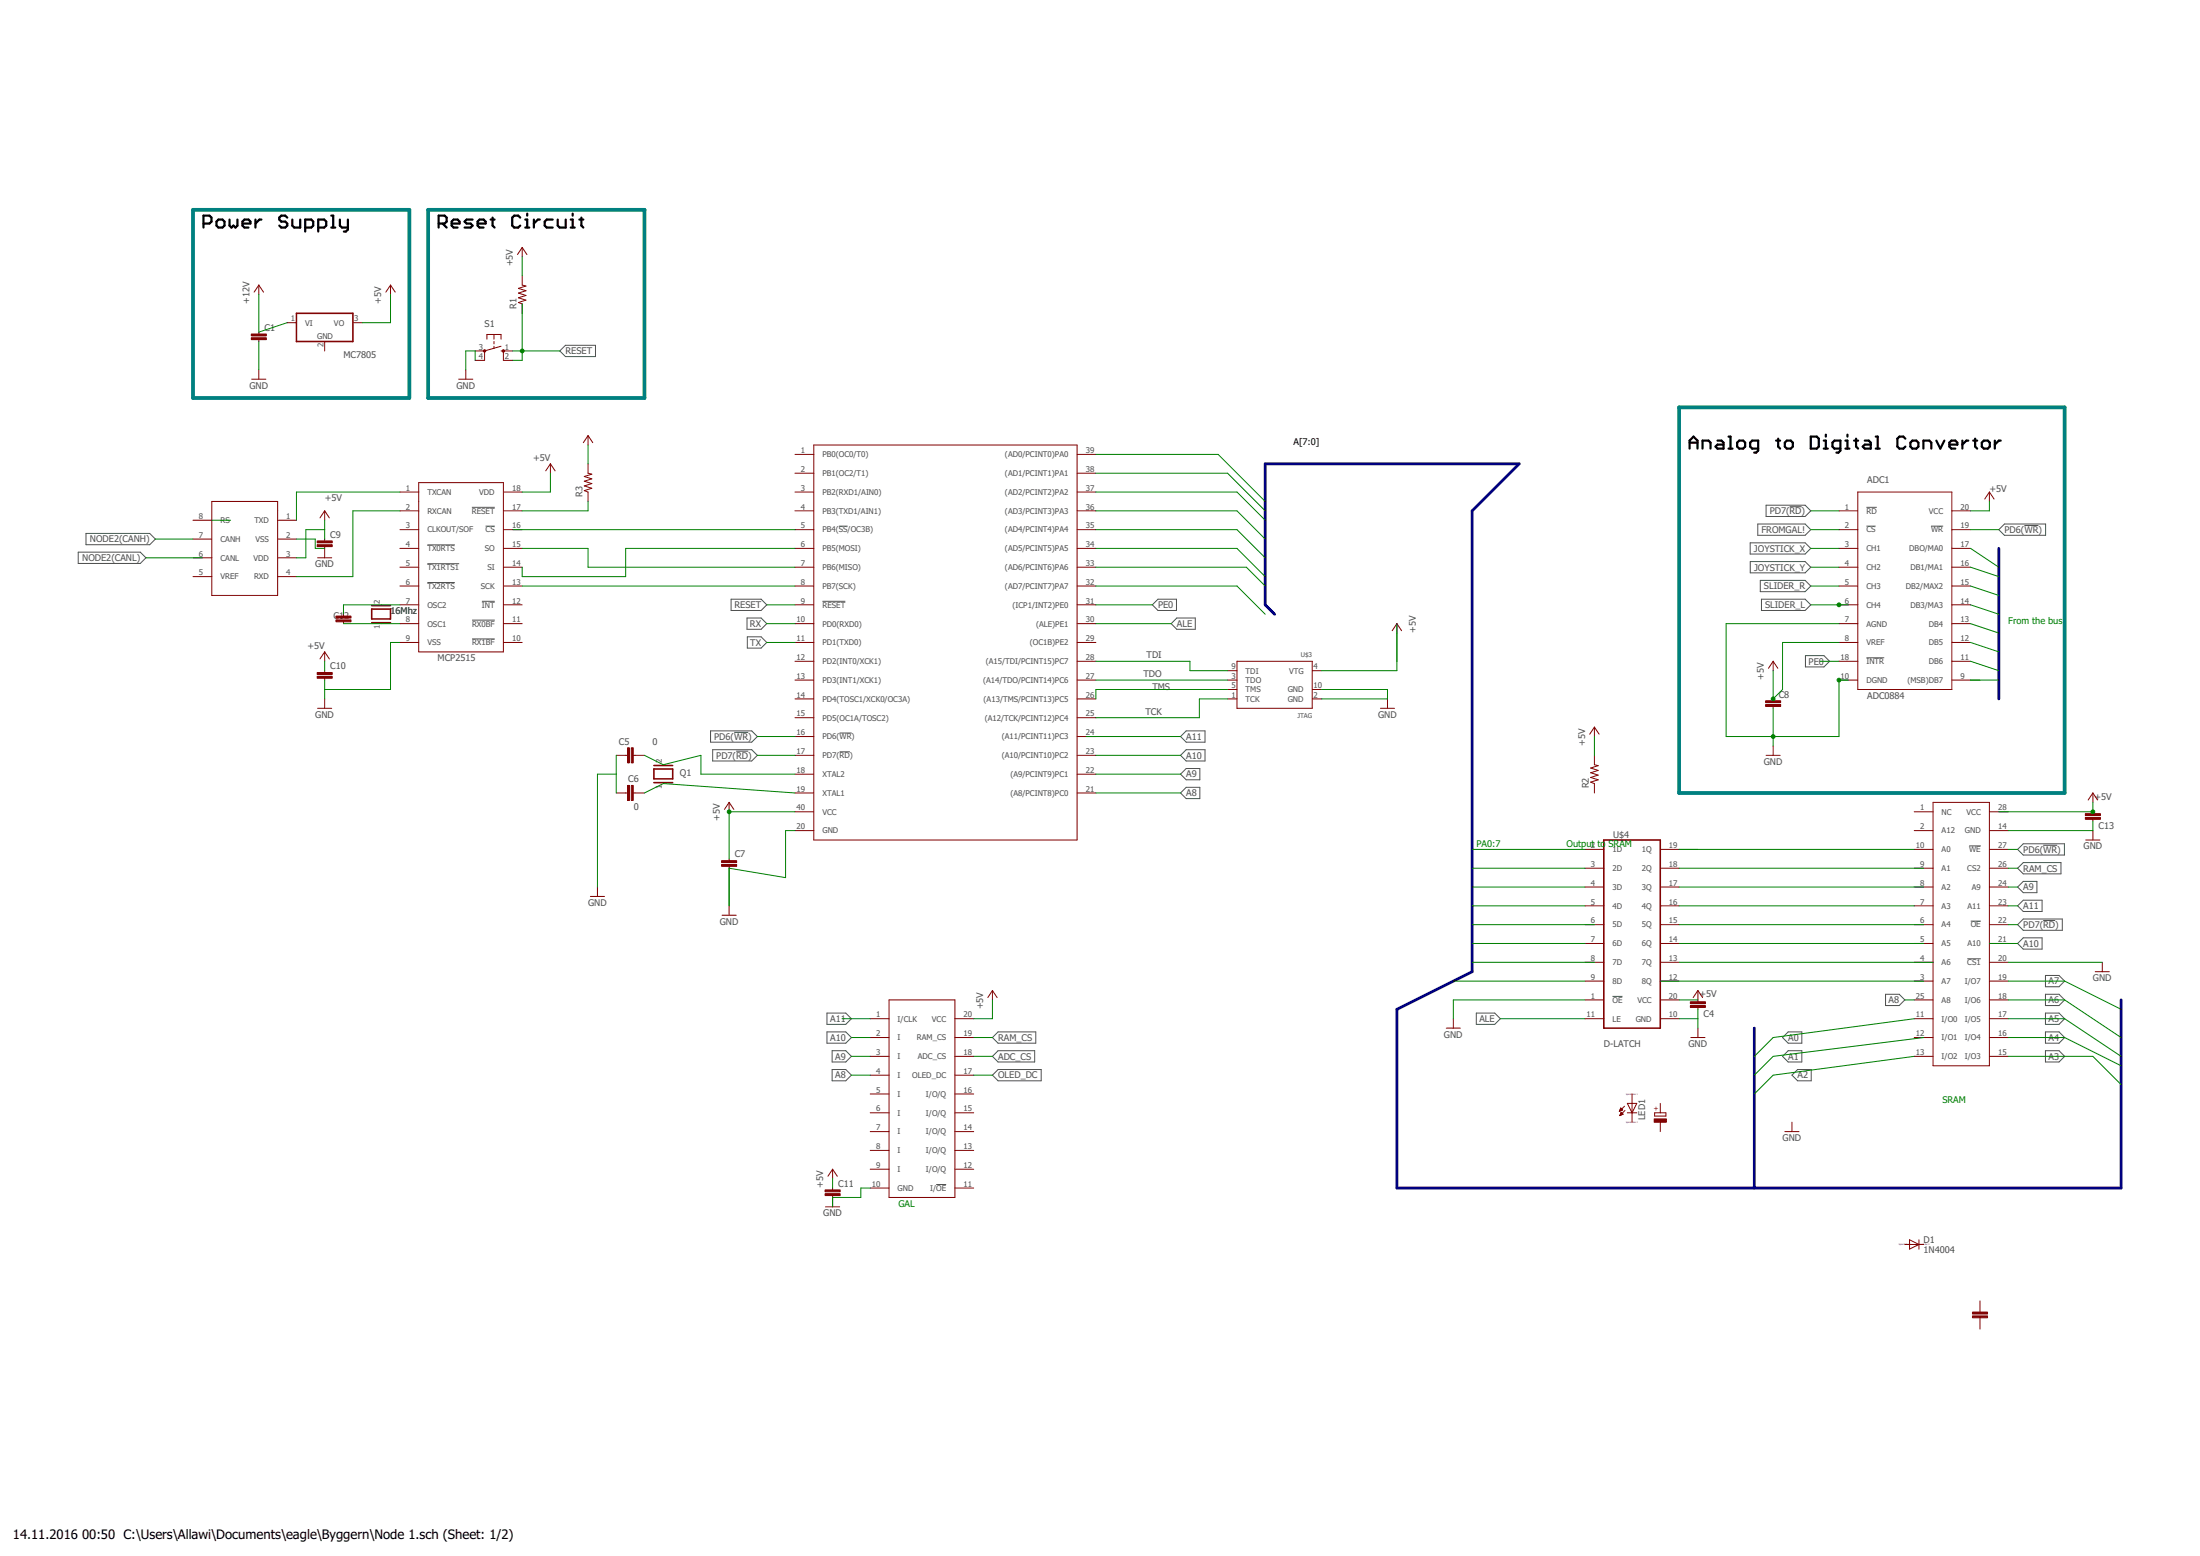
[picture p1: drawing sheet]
<svg xmlns="http://www.w3.org/2000/svg" width="594mm" height="420mm" viewBox="0 0 594 420" stroke-linecap="round" stroke-linejoin="round" font-family="sans-serif">
<g fill="none" stroke="#505050" stroke-width=".27">
<path d="M151.2 94.8l1.5-1.6h8.1v3.1h-8.1zM127.4 137h6.2M476.9 136.4h10.5l1.6 1.5-1.6 1.6h-10.5zM483.3 136.8h3.2M504 137h2.8M21.1 149.1h16.8l1.5 1.5-1.5 1.5h-16.8zM23.2 144h17.2l1.6 1.6-1.6 1.5h-17.2zM115.4 147.1h7.4M115.4 152.2h8.6M115.4 157.3h7.4M131.1 142.1h2.5M226.5 142.1h2.4"/>
<path d="M472.6 146.6h14.8l1.6 1.5-1.6 1.5h-14.8zM472.6 151.6h14.8l1.6 1.6-1.6 1.5h-14.8zM474.7 141.5h12.7l1.6 1.5-1.6 1.5h-12.7zM475.3 156.7h12.1l1.6 1.5-1.6 1.6h-12.1zM504 142.1h2.5M521.5 142.1h3.2M541.3 141.5h11.1v3h-11.1l-1.6-1.5zM546.7 141.9h3.7M127.5 172.5h6.1M127.5 167.4h6.1M130.1 162.4h3.5M197.4 161.8h8.1l1.6 1.5-1.6 1.5h-8.1z"/>
<path d="M201.7 166.9h3.8l1.6 1.5-1.6 1.5h-3.8zM201.8 172h3.7l1.6 1.5-1.6 1.5h-3.7zM222.1 162.4h6.2M311.2 163.3l1.5-1.5h5v3h-5zM316.3 168.4l1.5-1.5h5v3h-5zM475.7 161.8h11.7l1.6 1.5-1.6 1.5h-11.7zM487.5 177h5l1.6 1.6-1.6 1.5h-5zM504 177.6h4.8M191.9 197.4h11.1l1.5 1.5-1.5 1.5h-11.1zM198.2 197.8h3.8M226.7 197.9h3.3M318.8 198.9l1.5-1.5h5.1v3h-5.1z"/>
<path d="M192.4 202.4h10.6l1.5 1.6-1.5 1.5h-10.6zM198.8 202.8h3.2M226.7 203h2.8M318.8 204l1.5-1.6h5.1v3.1h-5.1zM318.8 209l1.5-1.5h3.7v3.1h-3.7zM318.8 214.1l1.5-1.5h3.7v3h-3.7zM531.7 228.4h3.2M544.8 229.4l1.6-1.6h11.1v3.1h-11.1zM544.8 239.5l1.6-1.5h3.6v3h-3.6zM544.8 234.4l1.6-1.5h10.1v3.1h-10.1zM551.7 228.2h3.8M531.2 258.9h3.7"/>
<path d="M532.2 248.7h2.7M544.8 249.7l1.6-1.5h10.5v3h-10.5zM544.8 244.6l1.6-1.5h5v3h-5zM544.8 254.8l1.6-1.6h5v3.1h-5zM551.7 248.6h3.3M223.3 273.6h5.1l1.5 1.5-1.5 1.5h-5.1zM223.3 278.6h5.1l1.5 1.6-1.5 1.5h-5.1zM398.7 273.6h4.9l1.6 1.5-1.6 1.5h-4.9zM435.4 269h2.7M482.9 278.6h3.7v3.1h-3.7l-1.5-1.5zM509.2 268.5h3.6l1.6 1.5-1.6 1.5h-3.6zM552.3 263.4h3.7l1.5 1.5-1.5 1.5h-3.7z"/>
<path d="M552.3 268.5h3.7l1.5 1.5-1.5 1.5h-3.7zM552.3 273.6h3.7l1.5 1.5-1.5 1.5h-3.7zM552.3 278.6h3.7l1.5 1.6-1.5 1.5h-3.7zM224.7 283.7h3.7l1.5 1.5-1.5 1.6h-3.7zM224.7 288.8h3.7l1.5 1.5-1.5 1.5h-3.7zM268 280.2l1.5-1.6h10.2v3.1h-10.2zM268 285.2l1.5-1.5h9.9v3.1h-9.9zM268 290.3l1.5-1.5h11.7v3h-11.7zM482.9 283.7h3.7v3.1h-3.7l-1.5-1.6zM485.4 288.8h3.7v3h-3.7l-1.5-1.5zM552.3 283.7h3.7l1.5 1.5-1.5 1.6h-3.7zM252.8 319.8h2.7"/>
</g>
<g fill="none" stroke="#800000" stroke-width=".27">
<path d="M69.9 77v2.5M69.9 77l1.3 1.9M69.9 77l-1.3 1.9M105.5 77l1.2 1.9M105.5 77l-1.3 1.9M105.5 77v2.5M141 74.4v2.6l1 .2-2 .7 2 .6-2 .6 2 .7-2 .6 2 .6-2 .7 1 .4v2.5M141 66.8v2.6M141 66.8l1.3 1.9M141 66.8l-1.3 1.9M69.9 89.7v.5M69.9 91.7v.5"/>
<path d="M69.9 99.8v2.6M77.5 87.1h2.6M87.7 92.2v2.6M95.3 87.1h2.5M125.8 99.8v2.6M128.3 94.8h2.6M130.9 94.8v2.5h-2.6M131.5 91.6v-1.3h3.8v1.3M133.4 90.3v1.3M133.4 92.2v.7M133.4 93.5v.6M135.3 94.8h3.2"/>
<path d="M135.3 93.5l-4.4 1.3M135.9 94.8v2.5h2.6M68 102.4h3.8M123.9 102.4h3.8M158.8 117.6v2.6M158.8 117.6l1.3 1.9M158.8 117.6l-1.3 1.9M57.2 135.4h17.8v25.4h-17.8zM87.7 137.9v2.6M87.7 137.9l1.2 1.9M87.7 137.9l-1.3 1.9M108 137.9h5.1"/>
<path d="M108 132.9h5.1M113.1 130.3h22.8v45.7h-22.8zM135.9 137.9h5.1M135.9 132.9h5.1M148.6 125.2l1.3 1.9M148.6 125.2l-1.2 1.9M148.6 125.2v2.6M158.8 125.2v2.6l1 .2-2 .7 2 .6-2 .6 2 .7-2 .6 2 .6-2 .7 1 .4v2.5M214.7 137.9h5.1M214.7 132.9h5.1M214.7 122.7h5.1M214.7 127.8h5.1"/>
<path d="M219.8 120.2h71.1v106.6h-71.1zM290.9 137.9h5M290.9 132.9h5M290.9 122.7h5M290.9 127.8h5M496.6 137.9h5.1M501.7 132.9h25.4v53.3h-25.4zM527.1 137.9h5M537.2 132.9l1.3 1.9M537.2 132.9l-1.3 1.9M537.2 132.9v2.5M52.1 140.5h5.1"/>
<path d="M52.1 145.6h5.1M52.1 150.6h5.1M52.1 155.7h5.1M75 140.5h5.1M75 145.6h5.1M75 150.6h5.1M75 155.7h5.1M85.8 150.6h3.8M87.7 145.6v.5M87.7 147.6v3M108 143h5.1M108 148.1h5.1"/>
<path d="M108 153.2h5.1M108 158.2h5.1M135.9 143h5.1M135.9 148.1h5.1M135.9 153.2h5.1M135.9 158.2h5.1M214.7 143h5.1M214.7 148.1h5.1M214.7 153.2h5.1M214.7 158.2h5.1M290.9 143h5M290.9 148.1h5"/>
<path d="M290.9 153.2h5M290.9 158.2h5M496.6 143h5.1M496.6 148.1h5.1M496.6 153.2h5.1M496.6 158.2h5.1M527.1 143h5M527.1 148.1h5M527.1 153.2h5M527.1 158.2h5M87.7 176v2.6M87.7 176l1.2 1.9"/>
<path d="M87.7 176l-1.3 1.9M92.8 165.9v.5M92.8 167.9v.5M108 163.3h5.1M108 168.4h5.1M108 173.5h5.1M135.9 163.3h5.1M135.9 168.4h5.1M135.9 173.5h5.1M214.7 163.3h5.1M214.7 168.4h5.1M214.7 173.5h5.1"/>
<path d="M214.7 178.6h5.1M290.9 163.3h5M290.9 168.4h5M290.9 173.5h5M290.9 178.6h5M334 178.6h20.4v12.7h-20.4zM377.2 168.4l1.3 1.9M377.2 168.4l-1.3 1.9M377.2 168.4v2.5M478.8 178.6l1.3 1.9M478.8 178.6l-1.3 1.9M478.8 178.6v2.5"/>
<path d="M496.6 163.3h5.1M496.6 168.4h5.1M496.6 173.5h5.1M496.6 178.6h5.1M527.1 163.3h5M527.1 168.4h5M527.1 173.5h5M527.1 178.6h5M85.8 191.3h3.8M87.7 181.1v.5M87.7 183.1v.5M87.7 188.7v2.6"/>
<path d="M214.7 183.6h5.1M214.7 188.7h5.1M214.7 193.8h5.1M214.7 198.9h5.1M290.9 183.6h5M290.9 188.7h5M290.9 193.8h5M290.9 198.9h5M331.5 183.6h2.5M331.5 186.2h2.5M331.5 188.7h2.5M331.5 181.1h2.5"/>
<path d="M354.4 186.2h2.5M354.4 188.7h2.5M354.4 181.1h2.5M372.8 191.3h3.8M374.7 188.7v2.6M430.6 196.3v2.6M430.6 196.3l1.2 1.9M430.6 196.3l-1.3 1.9M478.8 188.7v.5M478.8 190.8v.5M496.6 183.6h5.1M527.1 183.6h5"/>
<path d="M166.4 204h3.1M166.4 214.1h3.1M171 204h3M171 214.1h3M196.9 216.7l1.3 1.9M196.9 216.7l-1.3 1.9M196.9 216.7v2.5M214.7 204h5.1M214.7 209h5.1M214.7 214.1h5.1M214.7 219.2h5.1M290.9 204h5"/>
<path d="M290.9 209h5M290.9 214.1h5M430.6 204v2.5l1 .3-2.1 .6 2.1 .6-2.1 .7 2.1 .6-2.1 .6 2.1 .7-2.1 .6 1.1 .4v2.5M476.9 204h3.8M478.8 201.4v2.6M516.9 219.2h5.1M522 216.7h15.2v71.1h-15.2zM537.2 219.2h5.1M565.1 214.1l1.3 1.9M565.1 214.1l-1.2 1.9M565.1 214.1v2.6M565.1 219.2v.5"/>
<path d="M161.3 239.5v2.6M196.9 231.9v.5M196.9 233.9v.5M214.7 224.3h5.1M428 229.4h5.1M428 234.4h5.1M428 239.5h5.1M448.3 229.4h5.1M448.3 234.4h5.1M448.3 239.5h5.1M516.9 224.3h5.1M516.9 229.4h5.1"/>
<path d="M516.9 234.4h5.1M516.9 239.5h5.1M537.2 224.3h5.1M537.2 229.4h5.1M537.2 234.4h5.1M537.2 239.5h5.1M563.2 226.8h3.9M565.1 221.2v.5M565.1 224.3v2.5M159.4 242.1h3.8M195 247.1h3.8M196.9 244.6v2.5"/>
<path d="M428 244.6h5.1M428 249.7h5.1M428 254.8h5.1M428 259.8h5.1M448.3 244.6h5.1M448.3 249.7h5.1M448.3 254.8h5.1M448.3 259.8h5.1M516.9 244.6h5.1M516.9 249.7h5.1M516.9 254.8h5.1M516.9 259.8h5.1"/>
<path d="M537.2 244.6h5.1M537.2 249.7h5.1M537.2 254.8h5.1M537.2 259.8h5.1M567.7 259.8v2.6M235 275.1h5.1M240.1 270h17.8v53.3h-17.8zM257.9 275.1h5M268 267.5l1.3 1.9M268 267.5l-1.3 1.9M268 267.5v2.5M390.5 277.6h3.9"/>
<path d="M392.5 275.1v2.5M428 270h5.1M428 264.9h5.1M428 275.1h5.1M448.3 270h5.1M448.3 264.9h5.1M448.3 275.1h5.1M458.5 267.5l1.3 1.9M458.5 267.5l-1.3 1.9M458.5 267.5v3M458.5 272v.5M458.5 277.6v2.6"/>
<path d="M516.9 270h5.1M516.9 264.9h5.1M516.9 275.1h5.1M537.2 270h5.1M537.2 264.9h5.1M537.2 275.1h5.1M565.8 262.4h3.8M235 280.2h5.1M235 285.2h5.1M235 290.3h5.1M235 295.4h5.1M257.9 280.2h5"/>
<path d="M257.9 285.2h5M257.9 290.3h5M257.9 295.4h5M437.3 300h.3M437.4 299.8h.5M437.4 299.7h.7M437.5 299.6h.6M437.5 299.5h.4M437.6 299.4h.2M437.6 299.2h.1M437.7 299.2l.5 .5-.9 .4zM438.7 298.7l-1.4 1.4"/>
<path d="M438.8 299.8l-1.4 1.4M439.4 297.9h2.6l-1.3 2.6zM440.7 295.4v7.6M448.3 297.9v2.6M456.6 280.2h3.8M516.9 280.2h5.1M516.9 285.2h5.1M537.2 280.2h5.1M537.2 285.2h5.1M224.8 315.7v2.6M224.8 315.7l1.3 1.9M224.8 315.7l-1.2 1.9"/>
<path d="M235 300.5h5.1M235 305.6h5.1M235 310.6h5.1M235 315.7h5.1M257.9 300.5h5M257.9 305.6h5M257.9 310.6h5M257.9 315.7h5M437.3 300.1h.1M437.4 301.2h.2M437.5 301.1h.3M437.5 300.9h.6"/>
<path d="M437.6 300.8h.7M437.6 300.7h.5M437.7 300.6h.3M437.7 300.4h.2M437.8 300.4l.5 .5-.9 .3zM439.4 300.5h2.6M446.8 300.5h3.1v.9h-3.1zM448.3 303v2.6M482 305.6h3.8M483.9 303v2.6M222.9 325.9h3.8M224.8 320.8v.5"/>
<path d="M224.8 322.8v3.1M235 320.8h5.1M257.9 320.8h5M514.4 336h5.1M515.6 334.8l2.6 1.2-2.6 1.3zM518.2 334.8v2.5M534.7 351.3v3M534.7 355.8v3.1"/>
</g>
<path d="M80.1 84.6h15.2v7.6h-15.2zM100.4 164.5h5.1v2.6h-5.1zM100.4 163.5h5.1M100.4 168.1h5.1M176.6 207.6h5.1v2.7h-5.1zM176.6 206.7h5.1M176.6 211.3h5.1M433.1 226.8h15.2v50.8h-15.2z" fill="none" stroke="#800000" stroke-width=".42"/>
<g fill="#800000" stroke="#800000" stroke-width=".27">
<path d="M67.9 91.2h4v.5h-4z"/>
<path d="M67.9 90.2h4v.5h-4z"/>
<path d="M532.6 355.3h4.1v.5h-4.1z"/>
<path d="M532.6 354.3h4.1v.5h-4.1z"/>
<path d="M446.7 302.1h3.3v.9h-3.3z"/>
<path d="M170.5 201.9h.5v4.1h-.5z"/>
<path d="M169.5 201.9h.5v4.1h-.5z"/>
<path d="M170.5 212.1h.5v4.1h-.5z"/>
<path d="M169.5 212.1h.5v4.1h-.5z"/>
<path d="M476.8 190.2h4v.6h-4z"/>
<path d="M476.8 189.2h4v.5h-4z"/>
<path d="M194.9 233.4h4v.5h-4z"/>
<path d="M194.9 232.4h4v.5h-4z"/>
<path d="M456.5 271.5h4v.5h-4z"/>
<path d="M456.5 270.5h4v.5h-4z"/>
<path d="M85.6 147.1h4.1v.5h-4.1z"/>
<path d="M85.6 146.1h4.1v.5h-4.1z"/>
<path d="M85.6 182.6h4.1v.5h-4.1z"/>
<path d="M85.6 181.6h4.1v.5h-4.1z"/>
<path d="M90.7 167.4h4.1v.5h-4.1z"/>
<path d="M90.7 166.4h4.1v.5h-4.1z"/>
<path d="M222.8 322.3h4.1v.5h-4.1z"/>
<path d="M222.8 321.3h4.1v.5h-4.1z"/>
<path d="M563.1 220.7h4.1v.5h-4.1z"/>
<path d="M563.1 219.7h4.1v.5h-4.1z"/>
</g>
<g fill="#800000" stroke="#800000" stroke-width=".27">
<circle cx="130.8" cy="94.8" r=".33"/>
<circle cx="135.9" cy="94.8" r=".33"/>
</g>
<path d="M539.7 148.1v40.6M344.2 165.9l-2.5-2.6v-38.1h68.5l-12.7 12.7v124.5l-20.3 10.1v48.3h195.6v-50.8M473.7 277.6v43.2" fill="none" stroke="#000080" stroke-width=".76"/>
<g fill="none" stroke="#008000" stroke-width=".27">
<path d="M69.9 79.5v10.2l7.6-2.6M105.5 79.5v7.6h-7.7M141 69.4v5M69.9 92.2v7.6M128.3 97.3v-2.5h-2.5v5M138.5 94.8h12.7M141 82.1v15.2h-2.5M108 137.9h-12.7v17.8h-15.2M108 132.9h-27.9v7.6M148.6 127.8v5.1h-7.6M158.8 135.4v2.5h-17.8M158.8 120.2v5"/>
<path d="M295.9 137.9h38.1l7.7 7.7M295.9 132.9h38.1l7.7 7.6M295.9 122.7h33.1l12.7 12.7M295.9 127.8h35.6l10.2 10.1M489 137.9h7.6M537.2 135.4v2.5h-5.1M39.4 150.6h15.3M42 145.6h10.1M57.2 140.5h5.1M80.1 145.6h5v2.5h2.6M87.7 140.5v5.1M87.7 143h-5.1v7.6h-2.5"/>
<path d="M138.5 143h76.2M141 148.1h17.8v5.1h55.9M141 158.2h73.7M214.7 148.1h-45.7v7.6h-28v-2.5M295.9 148.1h38.1l7.7 7.6M295.9 143h38.1l7.7 7.6M295.9 153.2h40.7l5.1 5M295.9 158.2h38.1l7.7 7.7M489 148.1h7.6M489 143h7.6M489 153.2h7.6M489 158.2h7.6"/>
<path d="M532.1 143h7.6M532.1 148.1l7.6 5.1M532.1 153.2l7.6 2.5M532.1 158.2l7.6 2.6M87.7 178.6v2.5M92.8 168.4h15.2M108 173.5h-2.5v12.7h-17.8M108 163.3h-15.2v2.6M207.1 168.4h7.6M207.1 173.5h7.6M207.1 163.3h7.6M295.9 168.4h20.4"/>
<path d="M295.9 178.6h25.4v2.5h10.2M295.9 163.3h15.3M377.2 168.4v12.7h-20.3M489 163.3h10.1M491.5 178.6h5.1M496.6 168.4h-30.5v30.5h30.5v-15.3h2.5M496.6 173.5h-15.2v12.7l-2.6 2.5v-7.6M532.1 163.3l7.6 2.6M532.1 168.4l7.6 2.5M532.1 173.5l7.6 2.5M532.1 178.6l7.6 2.5M87.7 183.6v5.1"/>
<path d="M204.5 198.9h10.2M293.4 198.9h25.4M295.9 183.6h35.6M331.5 188.7h-7.6v5.1h-28M331.5 186.2h-35.6v2.5M356.9 186.2h17.8v2.5h-17.8M430.6 198.9v5.1M478.8 191.3v10.1M532.1 183.6h7.6M166.4 204v10.1M166.4 209h-5.1v30.5M174 204l5.1 2.5 10.2-2.5v5h25.4"/>
<path d="M174 214.1l5.1-2.5 35.6 2.5M204.5 204h10.2M214.7 219.2h-17.8v12.7M295.9 209h22.9M295.9 204h22.9M295.9 214.1h22.9M565.1 216.7v2.5h-25.4M214.7 224.3h-2.6v12.7l-15.2-2.6v10.2M397.5 229.4h30.5M397.5 239.5h30.5M397.5 234.4h30.5M453.4 229.4h63.5"/>
<path d="M453.4 239.5h66.1M453.4 234.4h66.1M542.3 229.4h2.5M542.3 239.5h2.5M542.3 234.4h2.5M565.1 221.7v2.6h-22.8M397.5 259.8h33.1M397.5 249.7h33.1M397.5 244.6h30.5M397.5 254.8h30.5M453.4 259.8h68.6M453.4 249.7h66.1"/>
<path d="M453.4 244.6h63.5M453.4 254.8h66.1M537.2 254.8h7.6M542.3 259.8h25.4M542.3 249.7h2.5M542.3 244.6h2.5M227.4 275.1h7.6M268 270v5.1h-5.1M392.5 264.9h35.5M405.2 275.1h22.8M428 270h-35.5v5.1M448.3 264.9h71.2"/>
<path d="M453.4 275.1h5.1M453.4 270h5.1M458.5 272.5v5.1M514.4 270h2.5M516.9 275.1l-38.1 5.1-5.1 5M542.3 275.1h15.2l15.3 10.1M542.3 270h15.2l15.3 10.2M542.3 264.9h15.2l15.3 7.6M229.9 280.2h5.1M229.9 285.2h5.1M229.9 290.3h5.1M262.9 280.2h5.1"/>
<path d="M262.9 285.2h5.1M262.9 290.3h5.1M516.9 285.2l-38.1 5.1-5.1 5.1M519.5 280.2l-40.7 5-5.1 5.1M542.3 280.2h15.2l15.3 7.6M542.3 285.2h22.8l7.7 7.7M224.8 318.3v2.5M235 320.8h-2.5v2.5h-7.7v2.6"/>
</g>
<g fill="#008000" stroke="#008000" stroke-width=".27">
<circle cx="478.8" cy="198.9" r=".51"/>
<circle cx="496.6" cy="183.6" r=".51"/>
<circle cx="196.9" cy="219.2" r=".51"/>
<circle cx="478.8" cy="188.7" r=".51"/>
<circle cx="565.1" cy="219.2" r=".51"/>
<circle cx="141" cy="94.8" r=".51"/>
<circle cx="496.6" cy="163.3" r=".51"/>
</g>
<g fill="none" stroke="#000" stroke-width=".59">
<path d="M59 59.3h1.1l.5 .5v1.1l-.5 .5h-1.1l-.5-.5v-1.1zM62 59.3v1.6l.5 .5 .5-.5 .6 .5 .5-.5v-1.6M69 59.3v2.1M70.6 59.3h-.5l-1.1 1.1M77.6 58.8l-.6-.6h-1.1l-.5 .6v.5l.5 .5h1.1l.6 .6v.5l-.6 .5h-1.1l-.5-.5M78.9 59.3v1.6l.6 .5h1.6v-2.1M89.5 58.2h.5v3.2M91.8 59.3v1.6l.5 .5h1.6M93.9 59.3v2.7l-.5 .5h-.5M127.6 59.3h-1.6l-.5 .5 .5 .6h1.1l.5 .5-.5 .5h-1.6M132.5 59.3h1.1M133 58.8v2.1l.6 .5"/>
<path d="M140.5 58.8l-.6-.6h-1l-.6 .6v2.1l.6 .5h1l.6-.5M141.8 59.3h.6v2.1M142.4 57.7v.5M144.2 59.3v2.1M145.8 59.3h-.6l-1 1.1M149.2 59.3h-1.6l-.5 .5v1.1l.5 .5h1.6M150.6 59.3v1.6l.5 .5h1.7v-2.1M154.1 59.3h.5v2.1M154.6 57.7v.5M156.4 59.3h1.1M157 58.8v2.1l.5 .5M54.9 60.4h1.7l.5-.6v-1l-.5-.6h-1.7v3.2"/>
<path d="M65.5 60.4h2.1v-.6l-.5-.5h-1.1l-.5 .5v1.1l.5 .5h1.1M82.4 61.4h1.7l.5-.5v-1.1l-.5-.5h-1.7v3.2M85.9 61.4h1.6l.6-.5v-1.1l-.6-.5h-1.6v3.2M89.5 61.4h1M118.4 60.4h1.7l.5-.6v-1l-.5-.6h-1.7v3.2M119.5 60.4l1.1 1M122 60.4h2.1v-.6l-.5-.5h-1.1l-.5 .5v1.1l.5 .5h1.1M129 60.4h2.1v-.6l-.5-.5h-1.1l-.5 .5v1.1l.5 .5h1.1M141.8 61.4h1.1M154.1 61.4h1.1M456.2 119.5h2.2M463.8 119h1.1l.5 .5v1.6h-1.6l-.5-.5 .5-.5h1.6"/>
<path d="M466.8 117.9h.5v3.2M469.6 119h1.1l.6 .5v1.1l-.6 .5h-1.1l-.5-.5v-1.1zM479.6 119h1.1M480.2 118.4v2.2l.5 .5M482.5 119h1.1l.5 .5v1.1l-.5 .5h-1.1l-.5-.5v-1.1zM489 117.9h1.6l.5 .5v2.2l-.5 .5h-1.6zM492.5 119h.5v2.1M493 117.4v.5M498.3 119h.6v2.1M498.9 117.4v.5M500.7 119h1.1M501.2 118.4v2.2l.6 .5"/>
<path d="M503.6 119h1l.6 .5v1.6h-1.6l-.6-.5 .6-.5h1.6M506.5 117.9h.5v3.2M514.5 118.4l-.5-.5h-1.1l-.5 .5v2.2l.5 .5h1.1l.5-.5M516.4 119h1.1l.5 .5v1.1l-.5 .5h-1.1l-.5-.5v-1.1zM522.9 119l1.1 2.1 1-2.1M529.9 119v2.1M531.5 119h-.5l-1.1 1.1M532.8 119h1.1M533.4 118.4v2.2l.5 .5M535.7 119h1.1l.5 .5v1.1l-.5 .5h-1.1l-.5-.5v-1.1zM538.7 119v2.1M540.3 119h-.6l-1 1.1"/>
<path d="M456.2 121.1v-2.1l1.1-1.1 1.1 1.1v2.1M459.7 121.1v-2.1h1.7l.5 .5v1.6M466.8 121.1h1M474.8 121.1h-1.7l-.5-.5v-1.1l.5-.5h1.7v2.7l-.6 .5h-.5M492.5 121.1h1.1M497 121.1h-1.6l-.6-.5v-1.1l.6-.5h1.6v2.7l-.6 .5h-.5M498.3 121.1h1.1M506.5 121.1h1.1M519.4 121.1v-2.1h1.6l.5 .5v1.6M526.4 120.1h2.2v-.6l-.6-.5h-1.1l-.5 .5v1.1l.5 .5h1.1"/>
</g>
<path d="M52.1 56.7h58.4v50.8h-58.4zM115.6 56.7h58.4v50.8h-58.4zM453.4 110h104.1v104.1h-104.1z" fill="none" stroke="#008080" stroke-width="1"/>
<path d="M115.6 107.5h50.8" fill="none" stroke="#008080" stroke-width=".27"/>
<g font-size="3.5">
<text x="3.5" y="415.7">14.11.2016</text>
<text x="22.2" y="415.7">00:50 C:\Users\Allawi\Documents\eagle\Byggern\Node 1.sch (Sheet: 1/2)</text>
</g>
<g font-size="2.5" fill="#505050">
<text x="138.5" y="71.9" transform="rotate(-90 138.5 71.9)">+5V</text>
<text x="67.4" y="82.1" transform="rotate(-90 67.4 82.1)">+12V</text>
<text x="102.9" y="82.1" transform="rotate(-90 102.9 82.1)">+5V</text>
<text x="139.5" y="83.3" transform="rotate(-90 139.5 83.3)">R1</text>
<text x="71.4" y="89.3">C1</text>
<text x="130.9" y="88.4">S1</text>
<text x="152.7" y="95.6">RESET</text>
<text x="92.8" y="96.7">MC7805</text>
<text x="67.4" y="104.9">GND</text>
<text x="123.2" y="104.9">GND</text>
<text x="144" y="124.5">+5V</text>
<text x="504.2" y="130.3">ADC1</text>
<text x="87.7" y="135.4">+5V</text>
<text x="157.3" y="134.1" transform="rotate(-90 157.3 134.1)">R3</text>
<text x="537.2" y="132.9">+5V</text>
<text x="475.7" y="143.9">FROMGAL!</text>
<text x="477.9" y="138.8">PD7(RD)</text>
<text x="541.3" y="143.9">PD6(WR)</text>
<text x="24.3" y="146.4">NODE2(CANH)</text>
<text x="89.2" y="145.2">C9</text>
<text x="473.6" y="149">JOYSTICK_X</text>
<text x="22.2" y="151.5">NODE2(CANL)</text>
<text x="85.1" y="153.2">GND</text>
<text x="473.7" y="154.1">JOYSTICK_Y</text>
<text x="476.3" y="159.1">SLIDER_R</text>
<text x="90.1" y="167.3">C12</text>
<text x="105.5" y="165.9">16Mhz</text>
<text x="198.3" y="164.2">RESET</text>
<text x="312.7" y="164.2">PE0</text>
<text x="476.6" y="164.2">SLIDER_L</text>
<text x="202.5" y="169.3">RX</text>
<text x="317.8" y="169.3">ALE</text>
<text x="382.3" y="170.9" transform="rotate(-90 382.3 170.9)">+5V</text>
<text x="83" y="175.3">+5V</text>
<text x="118.2" y="178.6">MCP2515</text>
<text x="202.6" y="174.4">TX</text>
<text x="309.6" y="177.8">TDI</text>
<text x="488.4" y="179.5">PE0</text>
<text x="89.2" y="180.7">C10</text>
<text x="308.8" y="182.9">TDO</text>
<text x="476.3" y="183.6" transform="rotate(-90 476.3 183.6)">+5V</text>
<text x="311.2" y="186.2">TMS</text>
<text x="480.3" y="188.3">C8</text>
<text x="504.2" y="188.7">ADC0884</text>
<text x="85.1" y="193.8">GND</text>
<text x="309.3" y="193">TCK</text>
<text x="372.1" y="193.8">GND</text>
<text x="167.1" y="201">C5</text>
<text x="176.2" y="201">0</text>
<text x="192.9" y="199.8">PD6(WR)</text>
<text x="320.3" y="199.8">A11</text>
<text x="428" y="201.4" transform="rotate(-90 428 201.4)">+5V</text>
<text x="183.6" y="209.6">Q1</text>
<text x="193.4" y="204.9">PD7(RD)</text>
<text x="320.3" y="204.9">A10</text>
<text x="320.3" y="209.9">A9</text>
<text x="476.3" y="206.5">GND</text>
<text x="169.6" y="211.2">C6</text>
<text x="320.3" y="215">A8</text>
<text x="429.1" y="212.9" transform="rotate(-90 429.1 212.9)">R2</text>
<text x="565.6" y="215.9">+5V</text>
<text x="171.2" y="218.8">0</text>
<text x="194.3" y="221.7" transform="rotate(-90 194.3 221.7)">+5V</text>
<text x="435.6" y="226.2">U$4</text>
<text x="566.7" y="223.9">C13</text>
<text x="198.4" y="231.5">C7</text>
<text x="546.4" y="230.3">PD6(WR)</text>
<text x="562.6" y="229.4">GND</text>
<text x="546.4" y="235.3">RAM_CS</text>
<text x="158.8" y="244.6">GND</text>
<text x="546.4" y="245.5">A11</text>
<text x="546.4" y="240.4">A9</text>
<text x="194.3" y="249.7">GND</text>
<text x="546.4" y="250.6">PD7(RD)</text>
<text x="546.4" y="255.6">A10</text>
<text x="458.9" y="269.2">+5V</text>
<text x="553.2" y="265.8">A7</text>
<text x="565.2" y="264.9">GND</text>
<text x="224.2" y="276">A11</text>
<text x="265.5" y="272.5" transform="rotate(-90 265.5 272.5)">+5V</text>
<text x="399.5" y="276">ALE</text>
<text x="460" y="274.7">C4</text>
<text x="510" y="270.9">A8</text>
<text x="553.2" y="276">A5</text>
<text x="553.2" y="270.9">A6</text>
<text x="224.2" y="281">A10</text>
<text x="269.5" y="281">RAM_CS</text>
<text x="389.9" y="280.2">GND</text>
<text x="482.9" y="281">A0</text>
<text x="553.2" y="281">A4</text>
<text x="225.5" y="286.1">A9</text>
<text x="269.5" y="286.1">ADC_CS</text>
<text x="433.1" y="282.7">D-LATCH</text>
<text x="455.9" y="282.7">GND</text>
<text x="482.9" y="286.1">A1</text>
<text x="553.2" y="286.1">A3</text>
<text x="225.5" y="291.2">A8</text>
<text x="269.5" y="291.2">OLED_DC</text>
<text x="485.4" y="291.2">A2</text>
<text x="444.3" y="302.5" transform="rotate(-90 444.3 302.5)">LED1</text>
<text x="481.3" y="308.1">GND</text>
<text x="222.3" y="320.8" transform="rotate(-90 222.3 320.8)">+5V</text>
<text x="226.3" y="320.4">C11</text>
<text x="222.3" y="328.4">GND</text>
<text x="519.4" y="335.5">D1</text>
<text x="519.4" y="338.3">1N4004</text>
</g>
<text font-size="2.5" x="349.3" y="120.2">A[7:0]</text>
<g font-size="2.5" fill="#008000">
<text x="542.3" y="168.4">From the bus</text>
<text x="398.7" y="228.6">PA0:7</text>
<text x="423" y="228.6">Output to</text>
<text x="434.3" y="228.6">SRAM</text>
<text x="524.5" y="297.9">SRAM</text>
<text x="242.6" y="325.9">GAL</text>
</g>
<g font-size="2.1" fill="#505050">
<text x="78.5" y="86.8">1</text>
<text x="82.4" y="87.9">VI</text>
<text x="90.2" y="87.9">VO</text>
<text x="95.7" y="86.8">3</text>
<text x="85.6" y="91.5">GND</text>
<text x="87.3" y="93.7" transform="rotate(-90 87.3 93.7)">2</text>
<text x="129.3" y="94.4">3</text>
<text x="136.3" y="94.4">1</text>
<text x="129.3" y="96.9">4</text>
<text x="136.3" y="96.9">2</text>
<text x="216.2" y="122.3">1</text>
<text x="222.1" y="123.5">PB0(OC0/T0)</text>
<text x="271.4" y="123.5">(AD0/PCINT0)PA0</text>
<text x="293.2" y="122.3">39</text>
<text x="216.2" y="127.4">2</text>
<text x="222.1" y="128.5">PB1(OC2/T1)</text>
<text x="271.4" y="128.5">(AD1/PCINT1)PA1</text>
<text x="293.2" y="127.4">38</text>
<text x="109.6" y="132.5">1</text>
<text x="109.6" y="137.6">2</text>
<text x="115.4" y="133.6">TXCAN</text>
<text x="129.4" y="133.6">VDD</text>
<text x="138.3" y="137.6">17</text>
<text x="138.3" y="132.5">18</text>
<text x="216.2" y="132.5">3</text>
<text x="216.2" y="137.6">4</text>
<text x="222.1" y="133.6">PB2(RXD1/AIN0)</text>
<text x="271.4" y="133.6">(AD2/PCINT2)PA2</text>
<text x="293.2" y="137.6">36</text>
<text x="293.2" y="132.5">37</text>
<text x="498.2" y="137.6">1</text>
<text x="529.4" y="137.6">20</text>
<text x="53.7" y="140.1">8</text>
<text x="59.5" y="141.2">RS</text>
<text x="68.7" y="141.2">TXD</text>
<text x="77.3" y="140.1">1</text>
<text x="109.6" y="142.7">3</text>
<text x="115.4" y="138.7">RXCAN</text>
<text x="115.4" y="143.8">CLKOUT/SOF</text>
<text x="127.4" y="138.7">RESET</text>
<text x="131.1" y="143.8">CS</text>
<text x="138.3" y="142.7">16</text>
<text x="216.2" y="142.7">5</text>
<text x="222.1" y="138.7">PB3(TXD1/AIN1)</text>
<text x="222.1" y="143.8">PB4(SS/OC3B)</text>
<text x="271.4" y="143.8">(AD4/PCINT4)PA4</text>
<text x="271.4" y="138.7">(AD3/PCINT3)PA3</text>
<text x="293.2" y="142.7">35</text>
<text x="498.2" y="142.7">2</text>
<text x="504" y="138.7">RD</text>
<text x="504" y="143.8">CS</text>
<text x="520.9" y="138.7">VCC</text>
<text x="521.5" y="143.8">WR</text>
<text x="529.4" y="142.7">19</text>
<text x="53.7" y="145.2">7</text>
<text x="59.5" y="146.3">CANH</text>
<text x="69" y="146.3">VSS</text>
<text x="77.3" y="145.2">2</text>
<text x="109.6" y="147.7">4</text>
<text x="115.4" y="148.9">TX0RTS</text>
<text x="130.9" y="148.9">SO</text>
<text x="138.3" y="147.7">15</text>
<text x="216.2" y="147.7">6</text>
<text x="222.1" y="148.9">PB5(MOSI)</text>
<text x="271.4" y="148.9">(AD5/PCINT5)PA5</text>
<text x="293.2" y="147.7">34</text>
<text x="498.2" y="147.7">3</text>
<text x="504" y="148.9">CH1</text>
<text x="515.6" y="148.9">DBO/MA0</text>
<text x="529.4" y="147.7">17</text>
<text x="53.7" y="155.4">5</text>
<text x="53.7" y="150.3">6</text>
<text x="59.5" y="151.4">CANL</text>
<text x="68.4" y="151.4">VDD</text>
<text x="77.3" y="150.3">3</text>
<text x="77.3" y="155.4">4</text>
<text x="109.6" y="152.8">5</text>
<text x="115.4" y="153.9">TX1RTS1</text>
<text x="131.6" y="153.9">SI</text>
<text x="138.3" y="152.8">14</text>
<text x="216.2" y="152.8">7</text>
<text x="222.1" y="153.9">PB6(MISO)</text>
<text x="271.4" y="153.9">(AD6/PCINT6)PA6</text>
<text x="293.2" y="152.8">33</text>
<text x="498.2" y="152.8">4</text>
<text x="504" y="153.9">CH2</text>
<text x="515.9" y="153.9">DB1/MA1</text>
<text x="529.4" y="152.8">16</text>
<text x="59.5" y="156.5">VREF</text>
<text x="68.6" y="156.5">RXD</text>
<text x="109.6" y="157.9">6</text>
<text x="115.4" y="159">TX2RTS</text>
<text x="129.9" y="159">SCK</text>
<text x="138.3" y="157.9">13</text>
<text x="216.2" y="157.9">8</text>
<text x="222.1" y="159">PB7(SCK)</text>
<text x="271.4" y="159">(AD7/PCINT7)PA7</text>
<text x="293.2" y="157.9">32</text>
<text x="498.2" y="157.9">5</text>
<text x="504" y="159">CH3</text>
<text x="514.6" y="159">DB2/MAX2</text>
<text x="529.4" y="157.9">15</text>
<text x="102.6" y="163" transform="rotate(-90 102.6 163)">2</text>
<text x="109.6" y="163">7</text>
<text x="115.4" y="164.1">OSC2</text>
<text x="130.1" y="164.1">INT</text>
<text x="138.3" y="163">12</text>
<text x="216.2" y="163">9</text>
<text x="222.1" y="164.1">RESET</text>
<text x="273.4" y="164.1">(ICP1/INT2)PE0</text>
<text x="293.2" y="163">31</text>
<text x="498.2" y="163">6</text>
<text x="504" y="164.1">CH4</text>
<text x="515.9" y="164.1">DB3/MA3</text>
<text x="529.4" y="163">14</text>
<text x="102.6" y="169.9" transform="rotate(-90 102.6 169.9)">1</text>
<text x="109.6" y="168.1">8</text>
<text x="109.6" y="173.1">9</text>
<text x="115.4" y="169.2">OSC1</text>
<text x="127.5" y="169.2">RX0BF</text>
<text x="138.3" y="173.1">10</text>
<text x="138.3" y="168.1">11</text>
<text x="215.1" y="168.1">10</text>
<text x="215.1" y="173.1">11</text>
<text x="222.1" y="169.2">PD0(RXD0)</text>
<text x="279.8" y="169.2">(ALE)PE1</text>
<text x="293.2" y="173.1">29</text>
<text x="293.2" y="168.1">30</text>
<text x="498.2" y="168.1">7</text>
<text x="498.2" y="173.1">8</text>
<text x="504" y="169.2">AGND</text>
<text x="520.8" y="169.2">DB4</text>
<text x="529.4" y="173.1">12</text>
<text x="529.4" y="168.1">13</text>
<text x="115.4" y="174.3">VSS</text>
<text x="127.5" y="174.3">RX1BF</text>
<text x="215.1" y="178.2">12</text>
<text x="222.1" y="174.3">PD1(TXD0)</text>
<text x="222.1" y="179.3">PD2(INT0/XCK1)</text>
<text x="266.2" y="179.3">(A15/TDI/PCINT15)PC7</text>
<text x="278.1" y="174.3">(OC1B)PE2</text>
<text x="293.2" y="178.2">28</text>
<text x="497" y="178.2">18</text>
<text x="504" y="174.3">VREF</text>
<text x="504" y="179.3">INTR</text>
<text x="520.8" y="179.3">DB6</text>
<text x="520.8" y="174.3">DB5</text>
<text x="529.4" y="178.2">11</text>
<text x="215.1" y="183.3">13</text>
<text x="222.1" y="184.4">PD3(INT1/XCK1)</text>
<text x="265.5" y="184.4">(A14/TDO/PCINT14)PC6</text>
<text x="293.2" y="183.3">27</text>
<text x="332.5" y="180.8">9</text>
<text x="332.5" y="183.3">3</text>
<text x="332.5" y="185.8">5</text>
<text x="336.4" y="181.9">TDI</text>
<text x="336.4" y="184.4">TDO</text>
<text x="348.1" y="181.9">VTG</text>
<text x="354.7" y="180.8">4</text>
<text x="354.7" y="185.8">10</text>
<text x="497" y="183.3">10</text>
<text x="504" y="184.4">DGND</text>
<text x="515.1" y="184.4">(MSB)DB7</text>
<text x="529.4" y="183.3">9</text>
<text x="215.1" y="188.4">14</text>
<text x="222.1" y="189.5">PD4(TOSC1/XCK0/OC3A)</text>
<text x="265.6" y="189.5">(A13/TMS/PCINT13)PC5</text>
<text x="293.2" y="188.4">26</text>
<text x="332.5" y="188.4">1</text>
<text x="336.4" y="187">TMS</text>
<text x="336.4" y="189.5">TCK</text>
<text x="347.7" y="189.5">GND</text>
<text x="347.7" y="187">GND</text>
<text x="354.7" y="188.4">2</text>
<text x="215.1" y="193.5">15</text>
<text x="222.1" y="194.6">PD5(OC1A/TOSC2)</text>
<text x="265.9" y="194.6">(A12/TCK/PCINT12)PC4</text>
<text x="293.2" y="193.5">25</text>
<text x="215.1" y="198.5">16</text>
<text x="215.1" y="203.6">17</text>
<text x="222.1" y="199.6">PD6(WR)</text>
<text x="270.5" y="199.6">(A11/PCINT11)PC3</text>
<text x="293.2" y="203.6">23</text>
<text x="293.2" y="198.5">24</text>
<text x="178.8" y="206.2" transform="rotate(-90 178.8 206.2)">2</text>
<text x="215.1" y="208.7">18</text>
<text x="222.1" y="204.7">PD7(RD)</text>
<text x="222.1" y="209.8">XTAL2</text>
<text x="270.5" y="204.7">(A10/PCINT10)PC2</text>
<text x="272.8" y="209.8">(A9/PCINT9)PC1</text>
<text x="293.2" y="208.7">22</text>
<text x="178.8" y="213.1" transform="rotate(-90 178.8 213.1)">1</text>
<text x="215.1" y="213.8">19</text>
<text x="222.1" y="214.9">XTAL1</text>
<text x="272.8" y="214.9">(A8/PCINT8)PC0</text>
<text x="293.2" y="213.8">21</text>
<text x="215.1" y="218.8">40</text>
<text x="222.1" y="220">VCC</text>
<text x="518.5" y="218.8">1</text>
<text x="524.3" y="220">NC</text>
<text x="531" y="220">VCC</text>
<text x="539.6" y="218.8">28</text>
<text x="215.1" y="223.9">20</text>
<text x="222.1" y="225">GND</text>
<text x="518.5" y="223.9">2</text>
<text x="524.3" y="225">A12</text>
<text x="530.6" y="225">GND</text>
<text x="539.6" y="223.9">14</text>
<text x="429.6" y="229">2</text>
<text x="435.4" y="230.1">1D</text>
<text x="443.3" y="230.1">1Q</text>
<text x="450.7" y="229">19</text>
<text x="517.3" y="229">10</text>
<text x="524.3" y="230.1">A0</text>
<text x="531.8" y="230.1">WE</text>
<text x="539.6" y="229">27</text>
<text x="429.6" y="234.1">3</text>
<text x="429.6" y="239.2">4</text>
<text x="435.4" y="235.2">2D</text>
<text x="443.3" y="235.2">2Q</text>
<text x="450.7" y="239.2">17</text>
<text x="450.7" y="234.1">18</text>
<text x="518.5" y="239.2">8</text>
<text x="518.5" y="234.1">9</text>
<text x="524.3" y="235.2">A1</text>
<text x="531.2" y="235.2">CS2</text>
<text x="539.6" y="239.2">24</text>
<text x="539.6" y="234.1">26</text>
<text x="429.6" y="244.2">5</text>
<text x="435.4" y="240.3">3D</text>
<text x="435.4" y="245.4">4D</text>
<text x="443.3" y="245.4">4Q</text>
<text x="443.3" y="240.3">3Q</text>
<text x="450.7" y="244.2">16</text>
<text x="518.5" y="244.2">7</text>
<text x="524.3" y="245.4">A3</text>
<text x="524.3" y="240.3">A2</text>
<text x="531.3" y="245.4">A11</text>
<text x="532.4" y="240.3">A9</text>
<text x="539.6" y="244.2">23</text>
<text x="429.6" y="249.3">6</text>
<text x="435.4" y="250.4">5D</text>
<text x="443.3" y="250.4">5Q</text>
<text x="450.7" y="249.3">15</text>
<text x="518.5" y="249.3">6</text>
<text x="524.3" y="250.4">A4</text>
<text x="532.2" y="250.4">OE</text>
<text x="539.6" y="249.3">22</text>
<text x="429.6" y="254.4">7</text>
<text x="435.4" y="255.5">6D</text>
<text x="443.3" y="255.5">6Q</text>
<text x="450.7" y="254.4">14</text>
<text x="518.5" y="254.4">5</text>
<text x="524.3" y="255.5">A5</text>
<text x="531.3" y="255.5">A10</text>
<text x="539.6" y="254.4">21</text>
<text x="429.6" y="259.5">8</text>
<text x="435.4" y="260.6">7D</text>
<text x="443.3" y="260.6">7Q</text>
<text x="450.7" y="259.5">13</text>
<text x="518.5" y="259.5">4</text>
<text x="524.3" y="260.6">A6</text>
<text x="531.2" y="260.6">CS1</text>
<text x="539.6" y="259.5">20</text>
<text x="429.6" y="269.6">1</text>
<text x="429.6" y="264.6">9</text>
<text x="435.4" y="265.7">8D</text>
<text x="443.3" y="265.7">8Q</text>
<text x="450.7" y="269.6">20</text>
<text x="450.7" y="264.6">12</text>
<text x="517.3" y="269.6">25</text>
<text x="518.5" y="264.6">3</text>
<text x="524.3" y="265.7">A7</text>
<text x="530.6" y="265.7">I/O7</text>
<text x="539.6" y="269.6">18</text>
<text x="539.6" y="264.6">19</text>
<text x="236.6" y="274.7">1</text>
<text x="242.4" y="275.8">I/CLK</text>
<text x="251.7" y="275.8">VCC</text>
<text x="260.2" y="274.7">20</text>
<text x="428.4" y="274.7">11</text>
<text x="435.4" y="270.8">OE</text>
<text x="435.4" y="275.8">LE</text>
<text x="441.7" y="275.8">GND</text>
<text x="442.1" y="270.8">VCC</text>
<text x="450.7" y="274.7">10</text>
<text x="517.3" y="274.7">11</text>
<text x="524.3" y="275.8">I/O0</text>
<text x="524.3" y="270.8">A8</text>
<text x="530.6" y="275.8">I/O5</text>
<text x="530.6" y="270.8">I/O6</text>
<text x="539.6" y="274.7">17</text>
<text x="236.6" y="279.8">2</text>
<text x="242.4" y="280.9">I</text>
<text x="247.6" y="280.9">RAM_CS</text>
<text x="260.2" y="279.8">19</text>
<text x="517.3" y="279.8">12</text>
<text x="524.3" y="280.9">I/O1</text>
<text x="530.6" y="280.9">I/O4</text>
<text x="539.6" y="279.8">16</text>
<text x="236.6" y="284.9">3</text>
<text x="242.4" y="286">I</text>
<text x="247.8" y="286">ADC_CS</text>
<text x="260.2" y="284.9">18</text>
<text x="517.3" y="284.9">13</text>
<text x="524.3" y="286">I/O2</text>
<text x="530.6" y="286">I/O3</text>
<text x="539.6" y="284.9">15</text>
<text x="236.6" y="290">4</text>
<text x="242.4" y="291.1">I</text>
<text x="246.4" y="291.1">OLED_DC</text>
<text x="260.2" y="290">17</text>
<text x="236.6" y="295">5</text>
<text x="242.4" y="296.2">I</text>
<text x="250" y="296.2">I/O/Q</text>
<text x="260.2" y="295">16</text>
<text x="236.6" y="300.1">6</text>
<text x="236.6" y="305.2">7</text>
<text x="242.4" y="301.2">I</text>
<text x="250" y="301.2">I/O/Q</text>
<text x="260.2" y="305.2">14</text>
<text x="260.2" y="300.1">15</text>
<text x="236.6" y="310.3">8</text>
<text x="242.4" y="306.3">I</text>
<text x="242.4" y="311.4">I</text>
<text x="250" y="311.4">I/O/Q</text>
<text x="250" y="306.3">I/O/Q</text>
<text x="260.2" y="310.3">13</text>
<text x="236.6" y="315.4">9</text>
<text x="242.4" y="316.5">I</text>
<text x="250" y="316.5">I/O/Q</text>
<text x="260.2" y="315.4">12</text>
<text x="235.4" y="320.4">10</text>
<text x="242.4" y="321.6">GND</text>
<text x="251.2" y="321.6">I/OE</text>
<text x="260.2" y="320.4">11</text>
</g>
<g font-size="1.8" fill="#505050">
<text x="351.2" y="177.3">U$3</text>
<text x="350.3" y="193.8">JTAG</text>
</g>
<text font-size="1.8" fill="#800000" x="447.7" y="300.1" transform="rotate(-90 447.7 300.1)">+</text>
<g font-size=".6" fill="#800080">
<text x="439.1" y="295.6">SpiceO</text>
<text x="440.8" y="295.6">rder 1</text>
<text x="439.1" y="303.2">SpiceOrder 2</text>
<text x="512.8" y="336.2">SpiceOrder</text>
<text x="515.7" y="336.2">1</text>
<text x="517.8" y="336.2">SpiceOrder 2</text>
</g>
</svg>
